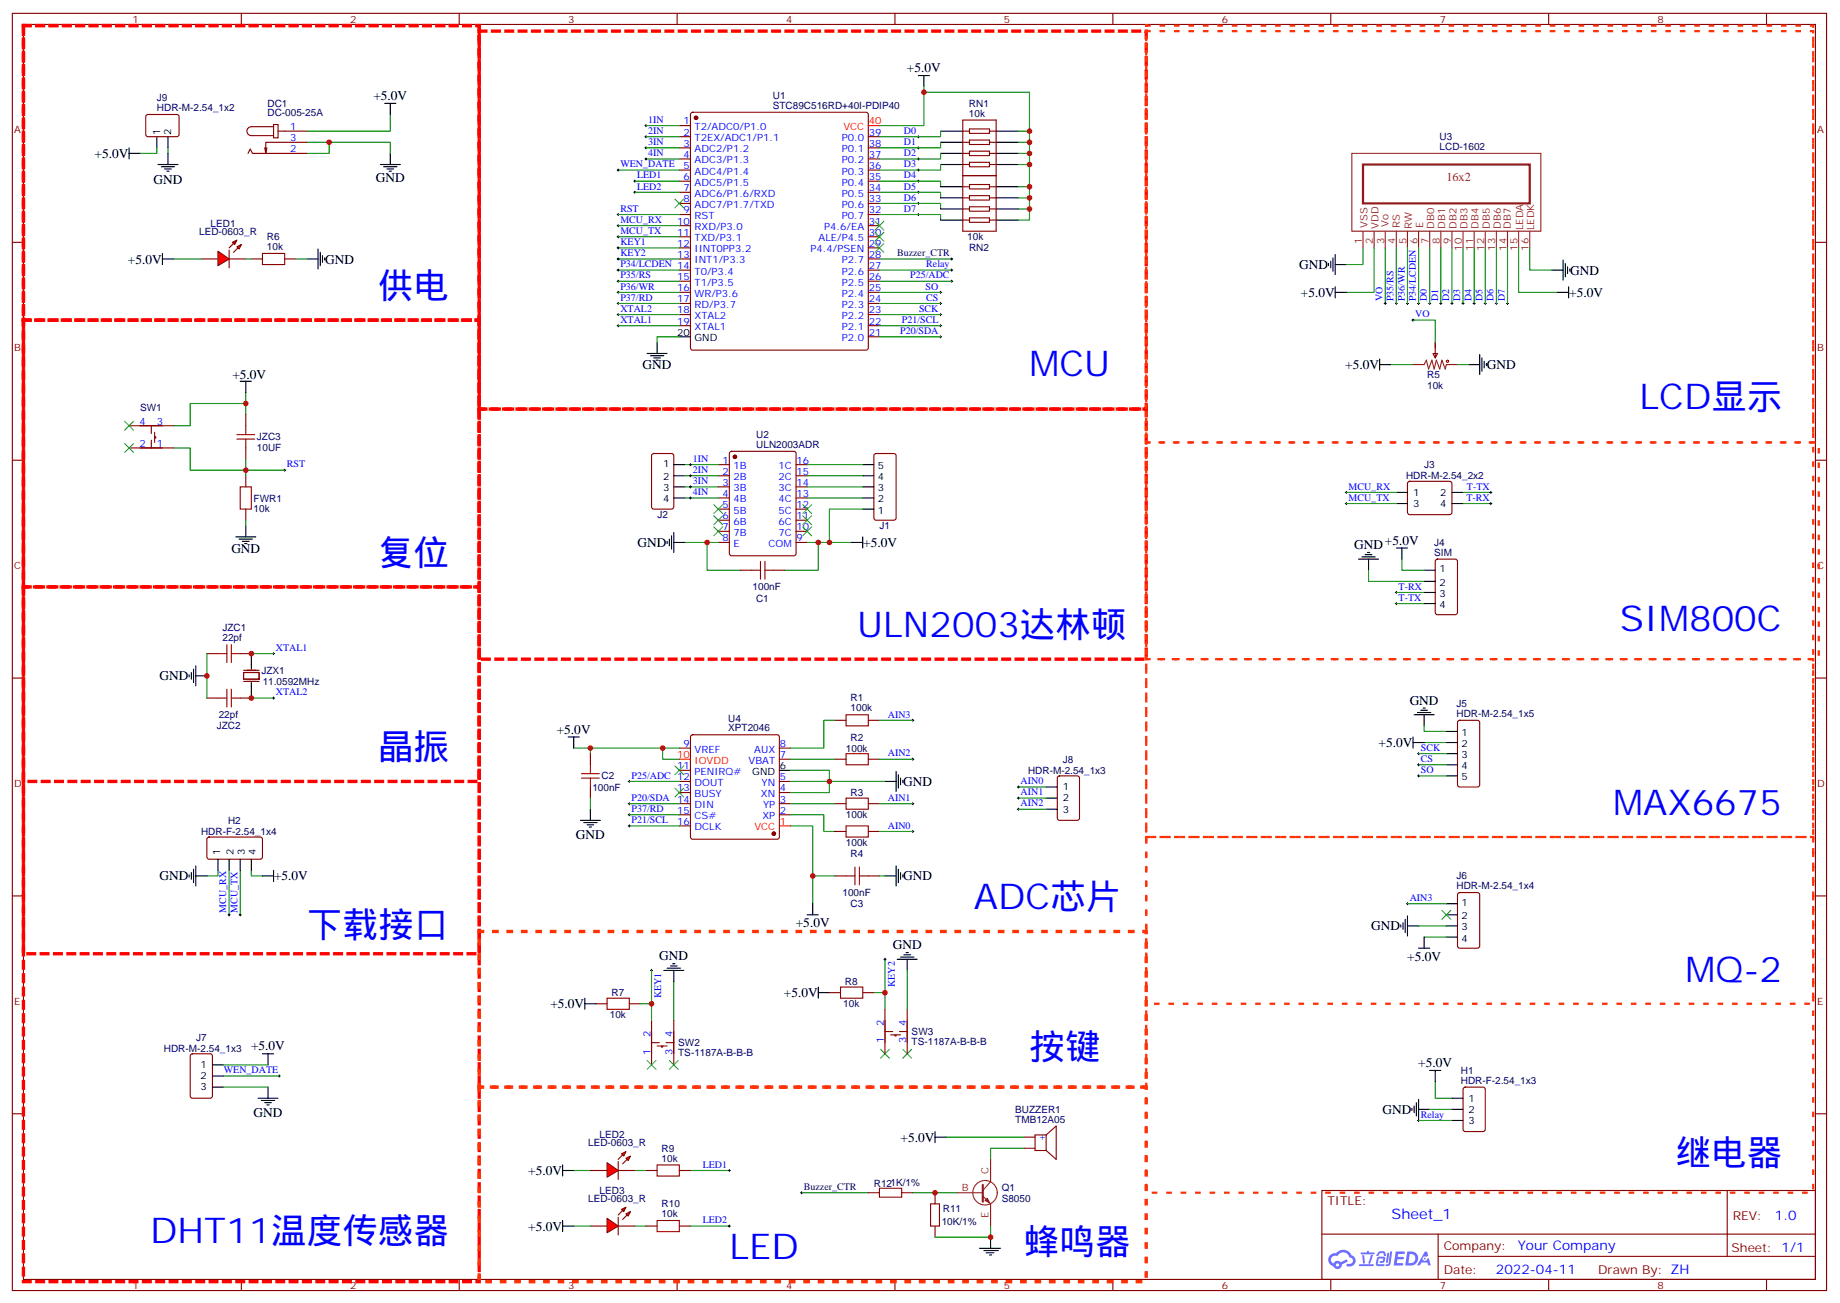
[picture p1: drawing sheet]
<svg xmlns="http://www.w3.org/2000/svg" width="584mm" height="414mm" viewBox="0 0 584 414" stroke-linecap="round" stroke-linejoin="round" font-family="sans-serif">
<g fill="none" stroke="#870000" stroke-width=".35">
<path d="M3.9 4.2h575.7v405.4h-575.7zM7.4 7.8h568.7v398.2h-568.7zM76.6 4.2v3.6M145.7 4.2v3.6M214.9 4.2v3.6M284 4.2v3.6M353.2 4.2v3.6M422.3 4.2v3.6M491.5 4.2v3.6M560.6 4.2v3.6M3.9 76.9h3.5M576.1 76.9h3.5"/>
<path d="M3.9 146h3.5M576.1 146h3.5M3.9 215.2h3.5M576.1 215.2h3.5M3.9 284.3h3.5M576.1 284.3h3.5M3.9 353.5h3.5M576.1 353.5h3.5M419.5 377.8h156.6v28.2h-156.6zM548.1 377.8v20.9M419.5 391.7h156.5M456.4 398.7h119.6"/>
<path d="M456.4 391.7v14.1M76.6 406v3.6M145.7 406v3.6M214.9 406v3.6M284 406v3.6M353.2 406v3.6M422.3 406v3.6M491.5 406v3.6M560.6 406v3.6"/>
</g>
<g fill="#5487ff">
<path d="M442.9 397.2h2.6l.3 .2-.1 .5-2 .1-.1 .9h1.6l.4 .4-.5 .4h-1.6l-.2 1.2h1.8l.2 .4-.2 .3h-2.8z"/>
<path d="M452.2 397.2h.7l.3 1.3-.6 .4a.74 .74 0 0 0-1.1 .3 .74 .74 0 0 0 .5 1 .74 .74 0 0 0 .9-.7l.5-.2 .6 2.3h-.8l-.2-.9h-1.9l-.5 .9h-.9z"/>
<path d="M440.3 397.6h.6l-.4 2.9a.31 .31 0 0 1-.4 .3 .31 .31 0 0 1-.3-.3z"/>
<path d="M441.2 397.1h.6l-.5 4a.89 .89 0 0 1-.7 .7 .89 .89 0 0 1-.9-.3l1-.5z"/>
<path d="M437.5 397.3l.7-.2 1.1 .1 .5 1.4h-.5l-.5-.9h-.8l-.6 .9h-.6z"/>
<path d="M437.2 399l1.8-.2a1.04 1.04 0 0 1 .6 1.1 1.04 1.04 0 0 1-.9 .9h-.6a.29 .29 0 0 1-.3-.3 .29 .29 0 0 1 .3-.3h.7l.2-.8h-1.5l-.3 1.8h1.9a.29 .29 0 0 1 .3 .4 .29 .29 0 0 1-.3 .2h-2l-.4-.3 .2-2.1z"/>
<path d="M431.3 401.2h4.4a.3 .3 0 0 1 .3 .3 .3 .3 0 0 1-.3 .3h-4.3z"/>
<path d="M435 398.3h.7a4 4 0 0 1-1.2 2.8l-.3-.3z"/>
<path d="M432.3 398.3h.6l.3 2.4-.3 .3-.3-.2z"/>
<path d="M431.8 397.5h1.9l.3-.5h.4v.5h1.5a.29 .29 0 0 1 .3 .3 .29 .29 0 0 1-.3 .3h-4z"/>
<path d="M446.6 397.2l-.6 4.4h1.4a2.27 2.27 0 0 0 2.6-2.2 2.27 2.27 0 0 0-2.7-2.2zM447.4 398a1.5 1.5 0 0 1 1.8 1.5 1.5 1.5 0 0 1-2 1.4h-.2z"/>
<path d="M422.1 398.3a2.09 2.09 0 0 0 1.1 3.6 1.37 1.37 0 0 0 1.5 .8 1.37 1.37 0 0 0 1.1-1.4l1.9-.9-.4-.7-1.8 .9a1.4 1.4 0 0 0-2.3 .4 1.32 1.32 0 0 1-.7-1.8 1.32 1.32 0 0 1 1.9-.5 2.02 2.02 0 0 1 2.1-1.2 2.02 2.02 0 0 1 1.8 1.6 1.09 1.09 0 0 1 1 1.3 1.09 1.09 0 0 1-1.5 .7 .41 .41 0 0 0-.5 .4 .41 .41 0 0 0 .3 .4 1.89 1.89 0 0 0 2.5-1.1 1.89 1.89 0 0 0-1.2-2.5 2.98 2.98 0 0 0-5-.6l-1 .2zM423.9 401.5a.55 .55 0 0 1 1.1 0 .55 .55 0 0 1-1.1 0z"/>
<circle cx="452.2" cy="399.4" r=".28"/>
</g>
<g fill="none" stroke="#008700" stroke-width=".35">
<path d="M123.9 36.3v5.3h-26.5M205 39.9h10.6M293.2 27.5v12.4h-14.1M293.2 29.3h33.5v12.3M49.8 46.9v1.8h-5.3M53.3 46.9v1.8M97.4 45.2h26.5v3.5M104.5 45.2v3.5h-7.1M196.2 54h19.4M205 50.4h10.6M205 46.9h10.6M205 43.4h10.6"/>
<path d="M279.1 57.5h19.4v1.8M298.5 52.2v1.8h-19.4M298.5 48.7v1.7h-19.4M298.5 45.2v1.7h-19.4M298.5 41.6v1.8h-19.4M323.2 41.6h3.5v28.2h-3.5M323.2 59.3h3.5M323.2 52.2h3.5M323.2 48.7h3.5M323.2 45.2h3.5M196.2 71.6h19.4M196.2 75.1h19.4"/>
<path d="M196.2 68.1h19.4M279.1 68.1h19.4v1.7M279.1 64.6h19.4v1.7M279.1 61h19.4v1.8M323.2 66.3h3.5M323.2 62.8h3.5M432.5 78.7v5.3h-5.3M436.1 78.7v14.1h-8.9M439.6 78.7v17.6M443.1 78.7v17.6M446.7 78.7v17.6M450.2 78.7v17.6"/>
<path d="M453.7 78.7v17.6M457.2 78.7v17.6M460.8 78.7v17.6M464.3 78.7v17.6M467.8 78.7v17.6M471.3 78.7v17.6M474.9 78.7v17.6M478.4 78.7v17.6M481.9 78.7v14.1h12.4M485.5 78.7v7h7M196.2 99.8h19.4M196.2 89.3h19.4"/>
<path d="M196.2 96.3h19.4M196.2 92.8h19.4M196.2 85.7h19.4M279.1 99.8h19.4M279.1 89.3h22.9M279.1 96.3h19.4M279.1 92.8h19.4M279.1 85.7h22.9M196.2 103.4h19.4M215.6 106.9h-7.1v1.8M279.1 103.4h19.4M279.1 106.9h19.4"/>
<path d="M441.4 115.7h7M448.4 101.6h7.1v7.1M462.5 115.7h3.6M78 128.1h-17.6v7h-5.3M78 124.5v7.1M55.1 142.2h5.3v7h17.6v-3.5M90.3 149.2h-12.3v1.8M217.3 158h10.6M217.3 154.5h10.6M217.3 151h10.6M217.3 147.5h10.6M256.2 158h17.6"/>
<path d="M256.2 154.5h17.6M256.2 151h17.6M256.2 147.5h17.6M427.2 156.3h15.9M427.2 159.8h15.9M464.3 156.3h8.8M464.3 159.8h8.8M78 165.1v1.8M217.3 172.2h10.6M224.4 172.2v8.8h10.6M256.2 172.2h14.1M259.7 172.2v8.8h-10.6"/>
<path d="M273.8 161.6h-10.6v10.6M444.9 177.4v3.6h7M434.3 181v3.5h17.6M443.1 188h8.8M443.1 191.6h8.8M65.7 207.4v14.1M79.8 207.4h7M79.8 221.5h7M182.1 237.4h33.5M187.4 237.4v1.8M210.3 237.4v3.5h5.3M265 228.6h-3.6v8.8h-10.5"/>
<path d="M279.1 228.6h10.6M450.2 239.2h8.8M451.9 230.4v1.7h7.1M451.9 235.7h7.1M187.4 253.3v3.5M199.7 248h15.9M199.7 255.1h15.9M199.7 258.6h15.9M250.9 244.5h12.3v3.5h-12.3M250.9 258.6h10.5v5.3h3.6M250.9 255.1h14.1M250.9 240.9h14.1"/>
<path d="M279.1 255.1h10.6M279.1 240.9h10.6M280.8 248h-17.6v3.5h-12.3M323.2 249.8h8.8M323.2 253.3h8.8M323.2 256.8h8.8M450.2 242.7h8.8M450.2 246.2h8.8M69.2 276.2v1.8h-3.5M72.7 276.2v14.1M76.2 276.2v14.1M79.8 276.2v1.8h3.5"/>
<path d="M199.7 262.1h15.9M250.9 262.1h7v24.7M257.9 278h7.1M279.1 263.9h10.6M279.1 278h1.7M446.7 286.8h12.3M450.2 293.9h8.8M451.9 297.4h7.1M70.9 338h14.2M70.9 345h14.2M70.9 341.5h17.7M450.2 355.6h10.6"/>
<path d="M453.7 352.1h7.1M455.5 343.3v5.2h5.3"/>
</g>
<g fill="none" stroke="#000" stroke-width=".35">
<path d="M122.1 32.8h3.5M123.9 32.8v3.5M291.4 24h3.6M293.2 24v3.5M41 48.7h3.5M41 46.9v3.5M49.8 43.4v3.5M50.1 52.2h6.4M51.2 52.9h4.2M52.2 53.6h2.2M53 54.3h.7M53.3 43.4v3.5"/>
<path d="M53.3 48.7v3.5M120.7 52.2h6.3M121.7 52.9h4.3M122.8 53.6h2.1M123.5 54.3h.7M123.9 48.7v3.5M298.5 41.6h7M298.5 45.2h7M298.5 48.7h7M298.5 52.2h7M298.5 59.3h7M316.1 41.6h7.1"/>
<path d="M316.1 45.2h7.1M316.1 48.7h7.1M316.1 52.2h7.1M316.1 59.3h7.1M298.5 62.8h7M298.5 66.3h7M298.5 69.8h7M316.1 62.8h7.1M316.1 66.3h7.1M316.1 69.8h7.1M421.6 83.6v.7M422.3 82.9v2.1"/>
<path d="M423 81.8v4.3M423.7 84h3.5M423.7 80.8v6.3M492.5 85.7h3.5M496 82.5v6.4M496.7 83.6v4.2M497.5 84.7v2.1M498.2 85.4v.7M205.4 112.2h6.3M206.4 112.9h4.2M207.5 113.6h2.1M208.2 114.3h.7"/>
<path d="M208.5 108.7v3.5M215.6 106.9h3.5M466.1 115.7h3.5M469.6 112.5v6.4M470.3 113.6v4.2M471 114.7v2.1M471.7 115.4v.7M76.2 121h3.6M78 121v3.5M213.8 158h3.5M213.8 154.5h3.5M213.8 151h3.5"/>
<path d="M213.8 147.5h3.5M273.8 158h3.5M273.8 154.5h3.5M273.8 151h3.5M273.8 147.5h3.5M443.1 156.3h3.6M443.1 159.8h3.6M460.8 156.3h3.5M460.8 159.8h3.5M74.8 170.4h6.4M75.9 171.1h4.2M76.9 171.8h2.2"/>
<path d="M77.6 172.5h.8M78 166.9v3.5M211.7 171.8v.7M212.4 171.1v2.1M213.1 170v4.3M213.8 172.2h3.5M213.8 169v6.3M273.8 161.6h3.5M431.1 177.4h6.4M432.2 176.7h4.2M433.2 176h2.2M434 175.3h.7"/>
<path d="M434.3 177.4v3.6M451.9 181h3.6M451.9 184.5h3.6M451.9 188h3.6M451.9 191.6h3.6M60 214.1v.7M60.7 213.4v2.1M61.4 212.4v4.2M62.1 211.3v6.4M62.1 214.5h3.6M79.8 207.4v5M79.8 216.6v4.9"/>
<path d="M448.8 226.8h6.3M449.8 226.1h4.3M450.9 225.4h2.1M451.6 224.7h.7M451.9 226.8v3.6M459 232.1h3.5M459 235.7h3.5M459 239.2h3.5M187.4 256.8v3.5M247.3 244.5h3.6M280.8 248h3.6M284.4 244.8v6.4"/>
<path d="M285.1 245.9v4.2M285.8 246.9v2.2M286.5 247.6v.8M332 256.8h3.5M332 249.8h3.5M332 253.3h3.5M459 242.7h3.5M459 246.2h3.5M60 277.6v.7M60.7 276.9v2.1M61.4 275.9v4.2M62.1 278h3.6"/>
<path d="M62.1 274.8v6.4M69.2 272.7v3.5M72.7 272.7v3.5M76.2 272.7v3.5M79.8 272.7v3.5M83.3 278h3.5M86.8 276.2v3.6M184.2 260.3h6.3M185.2 261.1h4.3M186.3 261.8h2.1M187 262.5h.7M280.8 278h3.6"/>
<path d="M284.4 274.8v6.4M285.1 275.9v4.2M285.8 276.9v2.1M286.5 277.6v.7M444.5 293.5v.7M445.2 292.8v2.1M445.9 291.7v4.3M446.7 293.9h3.5M446.7 290.7v6.3M459 286.8h3.5M459 290.3h3.5M459 293.9h3.5"/>
<path d="M459 297.4h3.5M67.4 338h3.5M67.4 345h3.5M67.4 341.5h3.5M81.9 348.5h6.3M82.9 349.2h4.3M84 350h2.1M84.7 350.7h.7M85.1 345v3.5M448.1 351.7v.7M448.8 351v2.1M449.5 350v4.2"/>
<path d="M450.2 352.1h3.5M450.2 348.9v6.3M460.8 348.5h3.5M460.8 355.6h3.5M460.8 352.1h3.5"/>
</g>
<g fill="none" stroke="#870000" stroke-width=".35">
<path d="M46.5 36.5l.5-.2 9.4 .1 .4 .6v6l-.7 .4-9.4-.1-.5-.6v-5.7zM86.8 39.5h1.4v4.2h-1.4zM215.6 39.9h3.5M219.3 35.8l.5-.2h55l.5 .2 .3 .5v74.1l-.3 .5-.5 .2h-55l-.5-.2-.2-.5v-74.1zM305.5 38.1h10.6v35.3h-10.6zM78.7 48.7l.7-1.4 .7 1.4h17.3M84.7 46.9l-.4 1.8M86.8 40.2h-7a1.41 1.41 0 0 0-1.4 1.4 1.41 1.41 0 0 0 1.4 1.4h7M88.2 41.6h9.2M97.4 45.2h-13.1v3.5l-.3-1.8M215.6 43.4h3.5M215.6 46.9h3.5"/>
<path d="M215.6 50.4h3.5M215.6 54h3.5M215.6 57.5h3.5M275.6 43.4h3.5M275.6 46.9h3.5M275.6 50.4h3.5M275.6 54h3.5M275.6 57.5h3.5M305.5 52.2h2.2M305.5 41.6h2.2M305.5 48.7h2.2M305.5 45.2h2.2"/>
<path d="M305.5 55.7h10.6M305.5 59.3h2.2M307.7 40.9h6.3v1.4h-6.3zM307.7 44.4h6.3v1.5h-6.3zM307.7 48h6.3v1.4h-6.3zM307.7 51.5h6.3v1.4h-6.3zM307.7 58.6h6.3v1.4h-6.3zM314 52.2h2.1M314 41.6h2.1M314 48.7h2.1M314 45.2h2.1M314 59.3h2.1"/>
<path d="M215.6 61h3.5M215.6 64.6h3.5M215.6 68.1h3.5M215.6 71.6h3.5M215.6 75.1h3.5M215.6 78.7h3.5M275.6 61h3.5M275.6 64.6h3.5M275.6 68.1h3.5M275.6 71.6h3.5M275.6 75.1h3.5M275.6 78.7h3.5"/>
<path d="M305.5 69.8h2.2M305.5 66.3h2.2M305.5 62.8h2.2M307.7 62.1h6.3v1.4h-6.3zM307.7 65.6h6.3v1.4h-6.3zM307.7 69.1h6.3v1.5h-6.3zM314 69.8h2.1M314 66.3h2.1M314 62.8h2.1M215.6 82.2h3.5M215.6 85.7h3.5M215.6 89.3h3.5"/>
<path d="M215.6 92.8h3.5M215.6 96.3h3.5M215.6 99.8h3.5M275.6 82.2h3.5M275.6 85.7h3.5M275.6 89.3h3.5M275.6 92.8h3.5M275.6 96.3h3.5M275.6 99.8h3.5M215.6 103.4h3.5M275.6 103.4h3.5M275.6 106.9h3.5"/>
<path d="M454.8 112.2h1.4l-.7 1.4zM455.5 108.7v4.9M78 151v3.5M207 144.1l.5-.2h5.6l.7 .5v16.5l-.4 .6-5.9 .1-.7-.5v-16.5zM227.9 147.5h3.6M227.9 151h3.6M227.9 154.5h3.6M227.9 158h3.6M231.7 143.4l.5-.2h19.7l.7 .5v32l-.4 .6-20 .1-.7-.5v-32zM252.6 147.5h3.6M252.6 151h3.6M252.6 154.5h3.6"/>
<path d="M252.6 158h3.6M277.6 144.1l.4-.2h5.7l.6 .5 .1 20-.5 .6-5.9 .1-.6-.5-.1-20zM446.9 153l.5-.2h12.7l.5 .2 .2 .5-.1 9.4-.6 .4h-13l-.4-.7v-9.1zM78 161.6v3.5M227.9 161.6h3.6M227.9 165.1h3.6M227.9 168.6h3.6M227.9 172.2h3.6M252.6 161.6h3.6M252.6 165.1h3.6M252.6 168.6h3.6M252.6 172.2h3.6"/>
<path d="M455.7 177.7l.5-.3h5.6l.7 .5v16.5l-.4 .6-5.9 .1-.7-.5v-16.4zM235 181h3.5M245.6 181h3.5M65.7 207.4h3.5M76.2 207.4h3.6M77.3 213.4h4.9v2.1h-4.9zM77.3 212.7h4.9M77.3 216.3h4.9M65.7 221.5h3.5M76.2 221.5h3.6M187.4 239.2v3.5M215.6 237.4h3.5"/>
<path d="M219.3 233.4l.5-.2h26.8l.5 .2 .2 .5v31.7l-.2 .5-.5 .2h-26.8l-.5-.2-.2-.5v-31.7zM247.3 237.4h3.6M265 228.6h3.5M275.6 228.6h3.5M462.8 228.8l.4-.2h5.7l.6 .4 .1 20.1-.5 .6-5.9 .1-.6-.5-.1-20zM187.4 249.8v3.5M215.6 258.6h3.5M215.6 255.1h3.5M215.6 251.5h3.5M215.6 248h3.5M215.6 244.5h3.5M247.3 258.6h3.6"/>
<path d="M247.3 255.1h3.6M247.3 251.5h3.6M247.3 248h3.6M247.3 240.9h3.6M265 255.1h3.5M265 240.9h3.5M275.6 255.1h3.5M275.6 240.9h3.5M335.8 246.4l.4-.2h5.7l.6 .5 .1 12.9-.5 .7h-5.9l-.6-.4-.1-13zM65.9 265.8l.5-.2 16.5 .1 .4 .6-.1 6-.6 .4-16.5-.1-.4-.6v-5.7zM215.6 262.1h3.5M265 263.9h3.5"/>
<path d="M265 278h3.5M275.6 263.9h3.5M275.6 278h3.5M462.8 283.5l.4-.2h5.7l.6 .4 .1 16.5-.5 .7h-5.9l-.6-.4-.1-16.5zM60.6 334.6l.5-.2h5.6l.7 .5v12.9l-.4 .7h-5.9l-.7-.4v-13zM464.5 345.2l.5-.2h5.6l.7 .4v13l-.4 .7h-5.9l-.7-.4v-13z"/>
</g>
<g fill="none" stroke="#a10000" stroke-width=".35">
<path d="M76.2 154.5h3.6v7.1h-3.6zM241.3 178.2v5.6M242.7 178.2v5.6M238.5 181h2.8M242.7 181h2.9M69.2 207.4h2.8M72 204.6v5.7M72 218.7v5.7M73.4 207.4h2.8M73.4 204.6v5.7M73.4 218.7v5.7M69.2 221.5h2.8"/>
<path d="M73.4 221.5h2.8M268.5 239.2h7.1v3.5h-7.1zM268.5 226.8h7.1v3.6h-7.1zM184.5 246.9h5.7M184.5 245.5h5.7M187.4 242.7v2.8M187.4 246.9v2.9M268.5 253.3h7.1v3.5h-7.1zM268.5 262.1h7.1v3.5h-7.1zM268.5 278h2.8M271.3 275.2v5.6M272.7 278h2.9"/>
<path d="M272.7 275.2v5.6"/>
<circle cx="459.4" cy="114.7" r=".35"/>
</g>
<g fill="none" stroke="#000" stroke-width=".32">
<path d="M204.6 39.9h.8M205 39.5v.7M195.8 54h.7M196.2 53.6v.7M204.6 43.4h.8M204.6 46.9h.8M204.6 50.4h.8M205 43v.7M205 46.6v.7M205 50.1v.7M291.1 43.4h.7M291.1 46.9h.7"/>
<path d="M291.1 50.4h.7M291.1 54h.7M291.1 57.5h.7M291.4 43v.7M291.4 46.6v.7M291.4 50.1v.7M291.4 53.6v.7M291.4 57.1v.8M195.8 68.1h.7M195.8 71.6h.7M195.8 75.1h.7M196.2 67.7v.7"/>
<path d="M196.2 71.3v.7M196.2 74.8v.7M291.1 61h.7M291.1 64.6h.7M291.1 68.1h.7M291.4 60.7v.7M291.4 64.2v.7M291.4 67.7v.7M195.8 99.8h.7M195.8 89.3h.7M195.8 96.3h.7M195.8 92.8h.7"/>
<path d="M195.8 85.7h.7M196.2 85.4v.7M196.2 88.9v.7M196.2 92.4v.7M196.2 96v.7M196.2 99.5v.7M298.1 99.8h.7M298.1 96.3h.7M298.1 92.8h.7M298.5 92.4v.7M298.5 96v.7M298.5 99.5v.7"/>
<path d="M301.7 89.3h.7M301.7 85.7h.7M302 85.4v.7M302 88.9v.7M439.2 96.3h.7M439.6 96v.7M442.8 96.3h.7M443.1 96v.7M446.3 96.3h.7M446.7 96v.7M449.8 96.3h.7M450.2 96v.7"/>
<path d="M453.4 96.3h.7M453.7 96v.7M456.9 96.3h.7M457.2 96v.7M460.4 96.3h.7M460.8 96v.7M463.9 96.3h.7M464.3 96v.7M467.5 96.3h.7M467.8 96v.7M471 96.3h.7M471.3 96v.7"/>
<path d="M474.5 96.3h.7M474.9 96v.7M478 96.3h.8M478.4 96v.7M195.8 103.4h.7M196.2 103v.7M298.1 103.4h.7M298.1 106.9h.7M298.5 103v.7M298.5 106.5v.7M448.1 101.6h.7M448.4 101.2v.8"/>
<path d="M90 149.2h.7M90.3 148.9v.7M218.8 147.5h.7M218.8 151h.7M218.8 154.5h.7M218.8 158h.7M219.1 147.1v.7M219.1 150.6v.7M219.1 154.2v.7M219.1 157.7v.7M426.9 156.3h.7M426.9 159.8h.7"/>
<path d="M427.2 155.9v.7M427.2 159.5v.7M472.8 159.8h.7M473.1 159.5v.7M442.8 188h.7M442.8 191.6h.7M443.1 187.7v.7M443.1 191.2v.7M86.5 207.4h.7M86.8 207.1v.7M86.5 221.5h.7M86.8 221.2v.7"/>
<path d="M289.3 228.6h.7M289.7 228.2v.8M449.8 239.2h.7M450.2 238.8v.7M199.4 248h.7M199.4 255.1h.7M199.4 258.6h.7M199.7 247.6v.8M199.7 254.7v.7M199.7 258.2v.7M289.3 240.9h.7M289.3 255.1h.7"/>
<path d="M289.7 240.6v.7M289.7 254.7v.7M322.8 249.8h.7M322.8 256.8h.7M322.8 253.3h.7M323.2 249.4v.7M323.2 252.9v.7M323.2 256.5v.7M449.8 242.7h.7M449.8 246.2h.7M450.2 242.4v.7M450.2 245.9v.7"/>
<path d="M199.4 262.1h.7M199.7 261.8v.7M289.3 263.9h.7M289.7 263.5v.7M72.4 290.3h.7M72.7 290v.7M75.9 290.3h.7M76.2 290v.7M446.3 286.8h.7M446.7 286.5v.7M88.2 341.5h.7M88.6 341.1v.7"/>
<path d="M449.8 355.6h.7M450.2 355.2v.8"/>
</g>
<g fill="#870000" stroke="#870000" stroke-width=".35">
<circle cx="233.2" cy="145" r=".53"/>
<circle cx="245.6" cy="264.6" r=".53"/>
<circle cx="220.9" cy="37.4" r=".53"/>
</g>
<path d="M275.6 39.9h3.5M215.6 240.9h3.5M247.3 262.1h3.6" fill="none" stroke="#f00" stroke-width=".35"/>
<g fill="none" stroke="#8c2424" stroke-width=".35">
<path d="M429 48.7h60v24.7h-60zM432.5 73.4v5.3M436.1 73.4v5.3M439.6 73.4v5.3M443.1 73.4v5.3M446.7 73.4v5.3M450.2 73.4v5.3M453.7 73.4v5.3M457.2 73.4v5.3M460.8 73.4v5.3M464.3 73.4v5.3M467.8 73.4v5.3"/>
<path d="M471.3 73.4v5.3M474.9 73.4v5.3M478.4 73.4v5.3M481.9 73.4v5.3M485.5 73.4v5.3M448.4 115.7h3.5l.7-1.4 .8 2.8 1-2.8 .7 2.8 .7-2.8 1.1 2.8 .7-2.8 1 2.8 .4-1.4h3.5"/>
</g>
<path d="M432.5 52.2h53v12.4h-53z" fill="none" stroke="#8c2424" stroke-width=".71"/>
<g fill="none" stroke="#3c3" stroke-width=".35">
<path d="M277.7 77.3l2.8 2.8M277.7 70.2l2.8 2.8M277.7 73.7l2.8 2.9M280.5 77.3l-2.8 2.8M280.5 70.2l-2.8 2.8M280.5 73.7l-2.8 2.9M226.5 167.2l2.8 2.8M226.5 163.7l2.8 2.8M226.5 160.2l2.8 2.8M229.3 167.2l-2.8 2.8M229.3 163.7l-2.8 2.8M229.3 160.2l-2.8 2.8"/>
<path d="M254.7 160.2l2.9 2.8M254.7 163.7l2.9 2.8M254.7 167.2l2.9 2.8M257.6 160.2l-2.9 2.8M257.6 163.7l-2.9 2.8M257.6 167.2l-2.9 2.8M214.2 243.1l2.8 2.8M214.2 250.1l2.8 2.8M217 243.1l-2.8 2.8M217 250.1l-2.8 2.8M457.6 288.9l2.8 2.8M460.4 288.9l-2.8 2.8"/>
</g>
<g fill="#f00" stroke="#870000" stroke-width=".35">
<path d="M69.2 79.7l3.5 2.5-3.5 2.1z"/>
<path d="M72.7 79.4v5.6z"/>
</g>
<g fill="#870000" stroke="#870000" stroke-width=".35">
<path d="M72.7 78.7l1.4-1.4z"/>
<path d="M74.1 80.1l1.4-1.4z"/>
</g>
<g fill="#f00" stroke="#870000" stroke-width=".35">
<path d="M73.8 76.9l1.4-.7-.7 1.4z"/>
<path d="M75.2 78.3l1.4-.7-.7 1.4z"/>
</g>
<g fill="none" stroke="#870000" stroke-width=".35">
<path d="M63.9 82.2h5.3M72.7 82.2h5.3M79.8 82.2h3.5M90.3 82.2h3.6M41 135.1h14.1M48 135.1v2.5M48 139.7v2.5M49.1 138.6h.3v.4h-.3M49.1 137.2v3.2M78 131.6v3.5M41 142.2h14.1M78 142.2v3.5"/>
<path d="M189.1 318.6h3.6M199.7 318.6h3.5M263.2 315h3.5M273.8 315h3.5M206.8 323.8v14.2M206.8 330.9h2.4M208.5 332h3.2M209.9 332v.3h.4v-.3M211.3 330.9h2.5M213.8 323.8v14.2M280.8 320.3v14.1M280.8 327.4h2.5"/>
<path d="M282.6 328.4h3.2M284 328.4v.4h.4v-.4M285.4 327.4h2.5M287.9 320.3v14.1M205 371.5h3.5M215.6 371.5h3.5"/>
</g>
<g fill="none" stroke="#008700" stroke-width=".35">
<path d="M201.5 57.5h14.1M196.2 78.7h19.4M201.5 61h14.1M55.1 82.2h8.8M78 82.2h1.8M93.9 82.2h3.5M196.2 82.2h19.4M203.2 318.6h3.6M206.8 308v15.8M213.8 311.5v12.3M277.3 315h3.5M280.8 304.4v15.9"/>
<path d="M287.9 308v12.3M182.1 371.5h5.3M201.5 371.5h3.5M219.1 371.5h12.4"/>
</g>
<path d="M83.3 80.4h7v3.6h-7zM75.2 139.3h5.6M75.2 137.9h5.6M78 135.1v2.8M78 139.3v2.9M192.7 316.8h7v3.5h-7zM266.7 313.3h7.1v3.5h-7.1zM208.5 369.7h7.1v3.5h-7.1z" fill="none" stroke="#a10000" stroke-width=".35"/>
<g fill="none" stroke="#000" stroke-width=".35">
<path d="M100.9 79v6.4M51.5 82.2h3.6M51.5 80.4v3.6M97.4 82.2h3.5M101.6 80.1v4.2M102.3 81.1v2.2M103 81.8v.7M423.7 92.8h3.5M423.7 91v3.5M494.3 92.8h3.5M497.8 91v3.5M437.8 115.7h3.6"/>
<path d="M437.8 113.9v3.6M270.3 172.2h3.5M273.8 170.4v3.5M443.1 173.9h3.6M444.9 173.9v3.5M180.3 233.9h3.5M182.1 233.9v3.5M448.4 235.7h3.5M448.4 233.9v3.5M256.2 290.3h3.5M257.9 286.8v3.5M451.9 297.4v3.5"/>
<path d="M185.6 318.6h3.5M185.6 316.8v3.5M210.6 308h6.4M211.7 307.3h4.2M212.8 306.6h2.1M213.5 305.9h.7M213.8 308v3.5M259.7 315h3.5M259.7 313.3v3.5M284.7 304.4h6.4M285.8 303.7h4.2M286.8 303h2.2"/>
<path d="M287.5 302.3h.8M287.9 304.4v3.6M450.2 300.9h3.5M83.3 334.4h3.5M85.1 334.4v3.6M453.7 339.7h3.5M455.5 339.7v3.6"/>
</g>
<path d="M7.4 8.1h144.7v398.7h-144.7zM7.4 8.1h144.7v93.5h-144.7zM152.1 9.9h211.6v119.9h-211.6zM7.4 101.6h144.7v201.1h-144.7zM7.4 101.6h144.7v84.7h-144.7zM152.1 129.8h211.6v79.4h-211.6zM7.4 186.3h144.7v61.7h-144.7z" fill="none" stroke="#f00" stroke-width="1.1" stroke-dasharray="2.1 2.1"/>
<path d="M363.7 9.9h211.7v368.6h-211.7zM363.7 8.1h211.7v132.3h-211.7zM363.7 140.4h213.5v68.8h-213.5zM363.7 209.2h211.7v56.4h-211.7zM363.7 265.6h211.7v53h-211.7z" fill="none" stroke="#f30" stroke-width=".71" stroke-dasharray="1.1 3.5"/>
<path d="M39.5 133.7l2.9 2.8M42.4 133.7l-2.9 2.8M39.5 140.8l2.9 2.8M42.4 140.8l-2.9 2.8M205.4 336.5l2.8 2.9M208.2 336.5l-2.8 2.9M212.4 336.5l2.8 2.9M215.2 336.5l-2.8 2.9M279.4 333l2.9 2.8M282.3 333l-2.9 2.8M286.5 333l2.8 2.8M289.3 333l-2.8 2.8" fill="none" stroke="#3c3" stroke-width=".35"/>
<g fill="none" stroke="#000" stroke-width=".32">
<path d="M201.1 57.5h.7M201.5 57.1v.8M195.8 78.7h.7M196.2 78.3v.7M201.1 61h.7M201.5 60.7v.7M195.8 82.2h.7M196.2 81.8v.7M472.8 156.3h.7M473.1 155.9v.7M206.4 308h.7M206.8 307.6v.7"/>
<path d="M280.5 304.4h.7M280.8 304.1v.7"/>
</g>
<g fill="#f00" stroke="#870000" stroke-width=".35">
<path d="M192.7 369l3.5 2.5-3.5 2.1z"/>
<path d="M196.2 368.7v5.6z"/>
</g>
<g fill="#870000" stroke="#870000" stroke-width=".35">
<path d="M196.2 367.9l1.4-1.4z"/>
<path d="M197.6 369.4l1.4-1.5z"/>
</g>
<g fill="#f00" stroke="#870000" stroke-width=".35">
<path d="M197.2 366.2l1.4-.7-.7 1.4z"/>
<path d="M198.6 367.6l1.5-.7-.7 1.4z"/>
</g>
<path d="M187.4 371.5h5.3M196.2 371.5h5.3" fill="none" stroke="#870000" stroke-width=".35"/>
<g fill="#f00" stroke="#870000" stroke-width=".35">
<path d="M192.7 386.6l3.5 2.5-3.5 2.1z"/>
<path d="M196.2 386.3v5.6z"/>
</g>
<g fill="#870000" stroke="#870000" stroke-width=".35">
<path d="M196.2 385.6l1.4-1.4z"/>
<path d="M197.6 387l1.4-1.4z"/>
</g>
<g fill="#f00" stroke="#870000" stroke-width=".35">
<path d="M197.2 383.8l1.4-.7-.7 1.4z"/>
<path d="M198.6 385.2l1.5-.7-.7 1.4z"/>
</g>
<g fill="none" stroke="#870000" stroke-width=".35">
<path d="M275.6 378.5h3.5M286.1 378.5h3.6M296.7 378.5v3.6M324.9 360.9h3.6M324.9 364.4h3.6M332 360.2l3.2-2.8v10.5l-3.2-2.8M332 360.2v4.9M332 360.2h-3.5v4.9h3.5M187.4 389.1h5.3M196.2 389.1h5.3M205 389.1h3.5M215.6 389.1h3.5"/>
<path d="M296.7 389.1v3.5"/>
</g>
<path d="M279.1 82.2h22.9M254.4 378.5h21.2M289.7 378.5h14.1M300.2 360.9h24.7M324.9 364.4h-10.5v3.5M182.1 389.1h5.3M201.5 389.1h3.5M219.1 389.1h12.4M314.4 389.1v3.5h-17.7" fill="none" stroke="#008700" stroke-width=".35"/>
<path d="M279.1 377.1h7v2.8h-7zM208.5 387.3h7.1v3.6h-7.1zM295.3 382.1h2.8v7h-2.8z" fill="none" stroke="#a10000" stroke-width=".35"/>
<path d="M301.7 82.2h.7M302 81.8v.7M231.1 371.5h.7M231.5 371.1v.7M254 378.5h.7M254.4 378.2v.7M231.1 389.1h.7M231.5 388.8v.7" fill="none" stroke="#000" stroke-width=".32"/>
<path d="M296.7 359.1v3.6M178.5 371.5h3.6M178.5 369.7v3.5M296.7 360.9h3.5M178.5 387.3v3.6M178.5 389.1h3.6M310.8 396.2h6.7M312.2 396.9h4.6M312.9 397.6h2.5M314 398.3h.7M314.4 392.6v3.6" fill="none" stroke="#000" stroke-width=".35"/>
<g fill="none" stroke="#8c2424" stroke-width=".35">
<path d="M303.8 378.5h8.1M311.9 379.6l2.5 2.5v7M314.4 367.9v7.1l-2.5 2.8"/>
<circle cx="312.6" cy="378.5" r="3.9"/>
</g>
<path d="M311.9 376.1v5.3" fill="none" stroke="#8c2424" stroke-width=".71"/>
<path d="M313.3 380.3l.7 1.4-1.4-.7z" fill="#8c2424" stroke="#8c2424" stroke-width=".35"/>
<path d="M214.2 63.1l2.8 2.9M217 63.1l-2.8 2.9" fill="none" stroke="#3c3" stroke-width=".35"/>
<path d="M152.1 295.6h211.6v49.4h-211.6zM152.1 345h211.6v61.8h-211.6z" fill="none" stroke="#f30" stroke-width="1.1" stroke-dasharray="1.1 3.5"/>
<g fill="#c00">
<circle cx="78" cy="128.1" r=".88"/>
<circle cx="78" cy="149.2" r=".88"/>
<circle cx="65.7" cy="214.5" r=".88"/>
<circle cx="79.8" cy="221.5" r=".88"/>
<circle cx="79.8" cy="207.4" r=".88"/>
<circle cx="263.2" cy="172.2" r=".88"/>
<circle cx="224.4" cy="172.2" r=".88"/>
<circle cx="259.7" cy="172.2" r=".88"/>
<circle cx="263.2" cy="248" r=".88"/>
<circle cx="210.3" cy="237.4" r=".88"/>
<circle cx="187.4" cy="237.4" r=".88"/>
<circle cx="257.9" cy="278" r=".88"/>
<circle cx="326.7" cy="66.3" r=".88"/>
<circle cx="326.7" cy="62.8" r=".88"/>
<circle cx="326.7" cy="59.3" r=".88"/>
<circle cx="326.7" cy="52.2" r=".88"/>
<circle cx="326.7" cy="48.7" r=".88"/>
<circle cx="326.7" cy="45.2" r=".88"/>
<circle cx="293.2" cy="29.3" r=".88"/>
<circle cx="326.7" cy="41.6" r=".88"/>
<circle cx="104.5" cy="45.2" r=".88"/>
<circle cx="206.8" cy="318.6" r=".88"/>
<circle cx="280.8" cy="315" r=".88"/>
<circle cx="296.7" cy="378.5" r=".88"/>
<circle cx="314.4" cy="392.6" r=".88"/>
</g>
<g font-size="11.3" fill="#00f">
<text x="120" y="94.5">供电</text>
<text x="326.7" y="119.2">MCU</text>
<text x="520.3" y="129.8">LCD显示</text>
<text x="120" y="179.2">复位</text>
<text x="272" y="202.1">ULN2003达林顿</text>
<text x="514.1" y="200.4">SIM800C</text>
<text x="120" y="240.9">晶振</text>
<text x="511.9" y="258.6">MAX6675</text>
<text x="309.1" y="288.6">ADC芯片</text>
<text x="97.4" y="297.4">下载接口</text>
<text x="534.9" y="311.5">MQ-2</text>
<text x="326.7" y="336.2">按键</text>
<text x="531.7" y="369.7">继电器</text>
<text x="47.6" y="394.4">DHT11温度传感器</text>
<text x="231.5" y="399.7">LED</text>
<text x="324.9" y="397.9">蜂鸣器</text>
</g>
<text font-size="4.6" fill="#00f" x="441.6" y="386.9">Sheet_1</text>
<g font-size="4.2">
<text x="287.8" y="22.9">+5.0V</text>
<text x="118.5" y="31.7">+5.0V</text>
<text x="30" y="50.1">+5.0V</text>
<text x="48.7" y="58.3">GND</text>
<text x="119.3" y="57.9">GND</text>
<text x="40.6" y="83.6">+5.0V</text>
<text x="103.2" y="83.6">GND</text>
<text x="412.3" y="85.4">GND</text>
<text x="498.3" y="87.2">GND</text>
<text x="412.8" y="94.2">+5.0V</text>
<text x="498" y="94.2">+5.0V</text>
<text x="203.9" y="117.1">GND</text>
<text x="426.9" y="117.1">+5.0V</text>
<text x="471.9" y="117.1">GND</text>
<text x="73.8" y="120.3">+5.0V</text>
<text x="202.4" y="173.6">GND</text>
<text x="274" y="173.6">+5.0V</text>
<text x="439.5" y="172.9">+5.0V</text>
<text x="73.4" y="175.4">GND</text>
<text x="429.7" y="174.2">GND</text>
<text x="50.7" y="215.9">GND</text>
<text x="447.4" y="223.7">GND</text>
<text x="176.7" y="232.8">+5.0V</text>
<text x="437.5" y="237.1">+5.0V</text>
<text x="286.7" y="249.4">GND</text>
<text x="182.8" y="266.4">GND</text>
<text x="50.7" y="279.4">GND</text>
<text x="87" y="279.4">+5.0V</text>
<text x="286.7" y="279.4">GND</text>
<text x="252.5" y="294.3">+5.0V</text>
<text x="435.2" y="295.3">GND</text>
<text x="209.2" y="304.8">GND</text>
<text x="283.3" y="301.2">GND</text>
<text x="446.6" y="304.9">+5.0V</text>
<text x="248.8" y="316.5">+5.0V</text>
<text x="174.7" y="320">+5.0V</text>
<text x="79.7" y="333.4">+5.0V</text>
<text x="450.1" y="338.7">+5.0V</text>
<text x="438.7" y="353.5">GND</text>
<text x="80.5" y="354.6">GND</text>
<text x="285.8" y="362.3">+5.0V</text>
<text x="167.6" y="372.9">+5.0V</text>
<text x="167.6" y="390.6">+5.0V</text>
</g>
<g font-size="4.2" fill="#00f">
<text x="563.3" y="387.1">1.0</text>
<text x="481.7" y="396.6">Your Company</text>
<text x="474.7" y="404.5">2022-04-11</text>
</g>
<text font-size="3.9" fill="#8d2323" x="459" y="57.5">16x2</text>
<g font-size="3.9" fill="#800">
<text x="421.3" y="382.4">TITLE:</text>
<text x="549.9" y="387.1">REV:</text>
<text x="458.2" y="396.6">Company:</text>
<text x="549.5" y="397.2">Sheet: 1/1</text>
<text x="458.2" y="404.3">Date:</text>
<text x="507.2" y="404.4">Drawn By: ZH</text>
</g>
<g font-size="3.2" fill="#800">
<text x="42" y="7.2">1</text>
<text x="111.2" y="7.2">2</text>
<text x="180.3" y="7.2">3</text>
<text x="249.4" y="7.2">4</text>
<text x="318.6" y="7.2">5</text>
<text x="387.7" y="7.2">6</text>
<text x="456.9" y="7.2">7</text>
<text x="526" y="7.2">8</text>
<text x="4.4" y="42.3">A</text>
<text x="576.7" y="42.3">A</text>
<text x="4.4" y="111.5">B</text>
<text x="576.7" y="111.5">B</text>
<text x="4.4" y="180.6">C</text>
<text x="576.7" y="180.6">C</text>
<text x="4.4" y="249.8">D</text>
<text x="576.7" y="249.8">D</text>
<text x="4.4" y="318.9">E</text>
<text x="576.7" y="318.9">E</text>
<text x="42" y="409">1</text>
<text x="111.2" y="409">2</text>
<text x="180.3" y="409">3</text>
<text x="249.4" y="409">4</text>
<text x="318.6" y="409">5</text>
<text x="387.7" y="409">6</text>
<text x="456.9" y="409">7</text>
<text x="526" y="409">8</text>
</g>
<g font-size="3.2" fill="#000080">
<text x="49.8" y="35.3">HDR-M-2.54_1x2</text>
<text x="49.8" y="32.2">J9</text>
<text x="84.9" y="33.8">DC1</text>
<text x="245.2" y="34.6">STC89C516RD+40I-PDIP40</text>
<text x="245.2" y="31.4">U1</text>
<text x="307.5" y="33.9">RN1</text>
<text x="84.9" y="36.9">DC-005-25A</text>
<text x="307.5" y="37">10k</text>
<text x="456.8" y="47.6">LCD-1602</text>
<text x="456.8" y="44.4">U3</text>
<text x="66.8" y="72">LED1</text>
<text x="63.2" y="74.5">LED-0603_R</text>
<text x="84.7" y="76.2">R6</text>
<text x="306.9" y="76.3">10k</text>
<text x="84.7" y="79.4">10k</text>
<text x="284.7" y="81.3">Buzzer_CTR</text>
<text x="307.5" y="79.8">RN2</text>
<text x="452.9" y="119.9">R5</text>
<text x="452.9" y="123.3">10k</text>
<text x="44.4" y="130.5">SW1</text>
<text x="81.5" y="143">10UF</text>
<text x="81.5" y="139.8">JZC3</text>
<text x="240" y="142.2">ULN2003ADR</text>
<text x="240" y="138.9">U2</text>
<text x="452" y="148.5">J3</text>
<text x="446.2" y="152.1">HDR-M-2.54_2x2</text>
<text x="80.5" y="159.2">FWR1</text>
<text x="80.5" y="162.4">10k</text>
<text x="208.7" y="164.5">J2</text>
<text x="279.1" y="168">J1</text>
<text x="455.1" y="173.2">J4</text>
<text x="455.1" y="176.4">SIM</text>
<text x="238.8" y="187.4">100nF</text>
<text x="239.9" y="190.9">C1</text>
<text x="70.6" y="203.6">22pf</text>
<text x="70.6" y="200.3">JZC1</text>
<text x="83" y="213.9">JZX1</text>
<text x="83.4" y="217.4">11.0592MHz</text>
<text x="69.4" y="228">22pf</text>
<text x="269.9" y="225.8">100k</text>
<text x="269.9" y="222.6">R1</text>
<text x="462.2" y="227.5">HDR-M-2.54_1x5</text>
<text x="462.2" y="224.4">J5</text>
<text x="68.8" y="231.5">JZC2</text>
<text x="231.1" y="232.1">XPT2046</text>
<text x="231.1" y="229">U4</text>
<text x="268.5" y="238.5">100k</text>
<text x="269.9" y="235">R2</text>
<text x="326.2" y="245.6">HDR-M-2.54_1x3</text>
<text x="337.3" y="242.1">J8</text>
<text x="188" y="250.9">100nF</text>
<text x="190.9" y="247.4">C2</text>
<text x="269.9" y="252.7">R3</text>
<text x="72.4" y="261.4">H2</text>
<text x="268.5" y="259.7">100k</text>
<text x="63.8" y="265">HDR-F-2.54_1x4</text>
<text x="268.4" y="268.5">100k</text>
<text x="269.9" y="272.1">R4</text>
<text x="462.2" y="279.1">J6</text>
<text x="267.4" y="284.5">100nF</text>
<text x="269.9" y="288">C3</text>
<text x="462.2" y="282.2">HDR-M-2.54_1x4</text>
<text x="194.1" y="316.2">R7</text>
<text x="268.2" y="312.6">R8</text>
<text x="193.5" y="323.2">10k</text>
<text x="267.6" y="319.7">10k</text>
<text x="289.3" y="328.5">SW3</text>
<text x="52" y="333.8">HDR-M-2.54_1x3</text>
<text x="62.3" y="330.3">J7</text>
<text x="215.2" y="335.2">TS-1187A-B-B-B</text>
<text x="215.2" y="332">SW2</text>
<text x="289.3" y="331.7">TS-1187A-B-B-B</text>
<text x="463.6" y="340.8">H1</text>
<text x="463.6" y="344">HDR-F-2.54_1x3</text>
<text x="322.2" y="353.1">BUZZER1</text>
<text x="322.2" y="356.3">TMB12A05</text>
<text x="186.7" y="363.8">LED-0603_R</text>
<text x="190.3" y="361.2">LED2</text>
<text x="210" y="365.5">R9</text>
<text x="209.9" y="368.7">10k</text>
<text x="255.1" y="377.6">Buzzer_CTR</text>
<text x="277.3" y="376.6">R121K/1%</text>
<text x="186.7" y="381.4">LED-0603_R</text>
<text x="190.3" y="378.9">LED3</text>
<text x="210" y="383.1">R10</text>
<text x="317.9" y="381.5">S8050</text>
<text x="317.9" y="378">Q1</text>
<text x="209.9" y="386.3">10k</text>
<text x="298.8" y="388.8">10K/1%</text>
<text x="299.2" y="384.6">R11</text>
</g>
<g font-size="3.2" fill="#00f">
<text x="92.1" y="41.3">1</text>
<text x="205.7" y="39">1IN</text>
<text x="216.9" y="39.5">1</text>
<text x="220.4" y="41.3">T2/ADC0/P1.0</text>
<text x="92.1" y="44.8">3</text>
<text x="205.7" y="42.5">2IN</text>
<text x="205.7" y="46">3IN</text>
<text x="216.9" y="43">2</text>
<text x="216.9" y="46.6">3</text>
<text x="220.4" y="44.8">T2EX/ADC1/P1.1</text>
<text x="267.2" y="44.8">P0.0</text>
<text x="275.7" y="46.6">38</text>
<text x="275.7" y="43">39</text>
<text x="286.9" y="42.5">D0</text>
<text x="286.9" y="46">D1</text>
<text x="92.1" y="48.3">2</text>
<text x="196.9" y="53.1">WEN_DATE</text>
<text x="205.7" y="49.6">4IN</text>
<text x="216.9" y="50.1">4</text>
<text x="216.9" y="53.6">5</text>
<text x="220.4" y="48.3">ADC2/P1.2</text>
<text x="220.4" y="51.9">ADC3/P1.3</text>
<text x="267.2" y="51.9">P0.2</text>
<text x="267.2" y="48.3">P0.1</text>
<text x="275.7" y="53.6">36</text>
<text x="275.7" y="50.1">37</text>
<text x="286.9" y="49.6">D2</text>
<text x="286.9" y="53.1">D3</text>
<text x="202.2" y="56.6">LED1</text>
<text x="216.9" y="57.1">6</text>
<text x="220.4" y="55.4">ADC4/P1.4</text>
<text x="220.4" y="58.9">ADC5/P1.5</text>
<text x="267.2" y="58.9">P0.4</text>
<text x="267.2" y="55.4">P0.3</text>
<text x="275.7" y="57.1">35</text>
<text x="286.9" y="56.6">D4</text>
<text x="202.2" y="60.1">LED2</text>
<text x="216.9" y="60.7">7</text>
<text x="216.9" y="64.2">8</text>
<text x="220.4" y="62.4">ADC6/P1.6/RXD</text>
<text x="220.4" y="66">ADC7/P1.7/TXD</text>
<text x="267.2" y="66">P0.6</text>
<text x="267.2" y="62.4">P0.5</text>
<text x="275.7" y="64.2">33</text>
<text x="275.7" y="60.7">34</text>
<text x="286.9" y="60.1">D5</text>
<text x="286.9" y="63.7">D6</text>
<text x="196.9" y="70.7">MCU_RX</text>
<text x="196.9" y="67.2">RST</text>
<text x="214.9" y="71.3">10</text>
<text x="216.9" y="67.7">9</text>
<text x="220.4" y="69.5">RST</text>
<text x="267.2" y="69.5">P0.7</text>
<text x="275.7" y="71.3">31</text>
<text x="275.7" y="67.7">32</text>
<text x="286.9" y="67.2">D7</text>
<text x="196.9" y="74.3">MCU_TX</text>
<text x="196.9" y="77.8">KEY1</text>
<text x="214.9" y="74.8">11</text>
<text x="220.4" y="73">RXD/P3.0</text>
<text x="220.4" y="76.6">TXD/P3.1</text>
<text x="259.8" y="76.6">ALE/P4.5</text>
<text x="261.5" y="73">P4.6/EA</text>
<text x="275.7" y="74.8">30</text>
<text x="196.9" y="81.3">KEY2</text>
<text x="214.9" y="78.3">12</text>
<text x="214.9" y="81.8">13</text>
<text x="220.4" y="80.1">IINT0PP3.2</text>
<text x="220.4" y="83.6">INT1/P3.3</text>
<text x="257.2" y="80.1">P4.4/PSEN</text>
<text x="267.2" y="83.6">P2.7</text>
<text x="275.7" y="81.8">28</text>
<text x="275.7" y="78.3">29</text>
<text x="196.9" y="88.4">P35/RS</text>
<text x="196.9" y="84.8">P34/LCDEN 14</text>
<text x="214.9" y="88.9">15</text>
<text x="220.4" y="87.1">T0/P3.4</text>
<text x="267.2" y="87.1">P2.6</text>
<text x="275.7" y="88.9">26</text>
<text x="275.7" y="85.4">27</text>
<text x="288.8" y="88.4">P25/ADC</text>
<text x="293.9" y="84.8">Relay</text>
<text x="196.9" y="95.4">P37/RD</text>
<text x="196.9" y="91.9">P36/WR</text>
<text x="214.9" y="92.4">16</text>
<text x="214.9" y="96">17</text>
<text x="220.4" y="90.7">T1/P3.5</text>
<text x="220.4" y="94.2">WR/P3.6</text>
<text x="267.2" y="94.2">P2.4</text>
<text x="267.2" y="90.7">P2.5</text>
<text x="275.7" y="96">24</text>
<text x="275.7" y="92.4">25</text>
<text x="293.7" y="91.9">SO</text>
<text x="293.9" y="95.4">CS</text>
<text x="438.7" y="95.6" transform="rotate(-90 438.7 95.6)">VO</text>
<text x="442.2" y="95.6" transform="rotate(-90 442.2 95.6)">P35/RS</text>
<text x="445.8" y="95.6" transform="rotate(-90 445.8 95.6)">P36/WR</text>
<text x="449.3" y="95.6" transform="rotate(-90 449.3 95.6)">P34/LCDEN 6</text>
<text x="452.8" y="95.6" transform="rotate(-90 452.8 95.6)">D0</text>
<text x="456.4" y="95.6" transform="rotate(-90 456.4 95.6)">D1</text>
<text x="459.9" y="95.6" transform="rotate(-90 459.9 95.6)">D2</text>
<text x="463.4" y="95.6" transform="rotate(-90 463.4 95.6)">D3</text>
<text x="466.9" y="95.6" transform="rotate(-90 466.9 95.6)">D4</text>
<text x="470.5" y="95.6" transform="rotate(-90 470.5 95.6)">D5</text>
<text x="474" y="95.6" transform="rotate(-90 474 95.6)">D6</text>
<text x="477.5" y="95.6" transform="rotate(-90 477.5 95.6)">D7</text>
<text x="196.9" y="99">XTAL2</text>
<text x="214.9" y="99.5">18</text>
<text x="220.4" y="97.7">RD/P3.7</text>
<text x="220.4" y="101.2">XTAL2</text>
<text x="267.2" y="101.2">P2.2</text>
<text x="267.2" y="97.7">P2.3</text>
<text x="275.7" y="99.5">23</text>
<text x="291.7" y="99">SCK</text>
<text x="449.1" y="100.7">VO</text>
<text x="196.9" y="102.5">XTAL1</text>
<text x="214.9" y="103">19</text>
<text x="220.4" y="104.8">XTAL1</text>
<text x="267.2" y="104.8">P2.1</text>
<text x="275.7" y="106.5">21</text>
<text x="275.7" y="103">22</text>
<text x="285.7" y="106">P20/SDA</text>
<text x="286.2" y="102.5">P21/SCL</text>
<text x="267.2" y="108.3">P2.0</text>
<text x="44.2" y="134.8">4</text>
<text x="49.8" y="134.8">3</text>
<text x="44.2" y="141.8">2</text>
<text x="49.8" y="141.8">1</text>
<text x="91.1" y="148.3">RST</text>
<text x="219.8" y="146.6">1IN</text>
<text x="229.3" y="147.1">1</text>
<text x="232.8" y="148.9">1B</text>
<text x="247.1" y="148.9">1C</text>
<text x="252.8" y="147.1">16</text>
<text x="219.8" y="150.1">2IN</text>
<text x="219.8" y="153.6">3IN</text>
<text x="229.3" y="150.6">2</text>
<text x="229.3" y="154.2">3</text>
<text x="232.8" y="152.4">2B</text>
<text x="232.8" y="155.9">3B</text>
<text x="247.1" y="155.9">3C</text>
<text x="247.1" y="152.4">2C</text>
<text x="252.8" y="154.2">14</text>
<text x="252.8" y="150.6">15</text>
<text x="428" y="155.4">MCU_RX</text>
<text x="465.5" y="155.4">T-TX</text>
<text x="219.8" y="157.2">4IN</text>
<text x="229.3" y="157.7">4</text>
<text x="229.3" y="161.2">5</text>
<text x="232.8" y="159.5">4B</text>
<text x="247.1" y="159.5">4C</text>
<text x="252.8" y="161.2">12</text>
<text x="252.8" y="157.7">13</text>
<text x="428" y="158.9">MCU_TX</text>
<text x="465.4" y="158.9">T-RX</text>
<text x="229.3" y="164.7">6</text>
<text x="232.8" y="163">5B</text>
<text x="232.8" y="166.5">6B</text>
<text x="247.1" y="166.5">6C</text>
<text x="247.1" y="163">5C</text>
<text x="252.8" y="164.7">11</text>
<text x="229.3" y="168.3">7</text>
<text x="229.3" y="171.8">8</text>
<text x="232.8" y="170">7B</text>
<text x="232.8" y="173.6">E</text>
<text x="243.9" y="173.6">COM</text>
<text x="247.1" y="170">7C</text>
<text x="252.8" y="171.8">9</text>
<text x="252.8" y="168.3">10</text>
<text x="443.8" y="187.1">T-RX</text>
<text x="443.8" y="190.7">T-TX</text>
<text x="87.5" y="206.6">XTAL1</text>
<text x="87.5" y="220.7">XTAL2</text>
<text x="281.8" y="227.7">AIN3</text>
<text x="216.9" y="237.1">9</text>
<text x="220.4" y="238.8">VREF</text>
<text x="239.4" y="238.8">AUX</text>
<text x="247.5" y="237.1">8</text>
<text x="450.9" y="238.3">SCK</text>
<text x="214.9" y="244.1">11</text>
<text x="220.4" y="245.9">PENIRQ#</text>
<text x="237.6" y="242.4">VBAT</text>
<text x="247.5" y="240.6">7</text>
<text x="281.8" y="240.1">AIN2</text>
<text x="450.9" y="241.8">CS</text>
<text x="450.9" y="245.4">SO</text>
<text x="200.4" y="247.1">P25/ADC 12</text>
<text x="214.9" y="251.2">13</text>
<text x="220.4" y="249.4">DOUT</text>
<text x="241.7" y="249.4">YN</text>
<text x="247.5" y="251.2">4</text>
<text x="247.5" y="247.6">5</text>
<text x="323.9" y="248.9">AIN0</text>
<text x="200.4" y="254.2">P20/SDA</text>
<text x="200.4" y="257.7">P37/RD</text>
<text x="214.9" y="254.7">14</text>
<text x="220.4" y="252.9">BUSY</text>
<text x="220.4" y="256.5">DIN</text>
<text x="241.5" y="252.9">XN</text>
<text x="242.2" y="256.5">YP</text>
<text x="247.5" y="254.7">3</text>
<text x="281.8" y="254.2">AIN1</text>
<text x="323.9" y="255.9">AIN2</text>
<text x="323.9" y="252.4">AIN1</text>
<text x="200.4" y="261.2">P21/SCL</text>
<text x="214.9" y="258.2">15</text>
<text x="214.9" y="261.8">16</text>
<text x="220.4" y="260">CS#</text>
<text x="220.4" y="263.5">DCLK</text>
<text x="241.9" y="260">XP</text>
<text x="247.5" y="258.2">2</text>
<text x="281.8" y="263">AIN0</text>
<text x="447.4" y="285.9">AIN3</text>
<text x="71.8" y="289.6" transform="rotate(-90 71.8 289.6)">MCU_RX</text>
<text x="75.4" y="289.6" transform="rotate(-90 75.4 289.6)">MCU_TX</text>
<text x="209.9" y="316.8" transform="rotate(-90 209.9 316.8)">KEY1</text>
<text x="284" y="313.2" transform="rotate(-90 284 313.2)">KEY2</text>
<text x="206.4" y="329.1" transform="rotate(-90 206.4 329.1)">2</text>
<text x="213.5" y="329.1" transform="rotate(-90 213.5 329.1)">4</text>
<text x="280.5" y="325.6" transform="rotate(-90 280.5 325.6)">2</text>
<text x="287.5" y="325.6" transform="rotate(-90 287.5 325.6)">4</text>
<text x="206.4" y="334.7" transform="rotate(-90 206.4 334.7)">1</text>
<text x="213.5" y="334.7" transform="rotate(-90 213.5 334.7)">3</text>
<text x="280.5" y="331.2" transform="rotate(-90 280.5 331.2)">1</text>
<text x="287.5" y="331.2" transform="rotate(-90 287.5 331.2)">3</text>
<text x="71" y="340.6">WEN_DATE</text>
<text x="450.9" y="354.7">Relay</text>
<text x="329.5" y="361.9">+</text>
<text x="223" y="370.6">LED1</text>
<text x="223" y="388.2">LED2</text>
</g>
<g font-size="3.2" fill="#f00">
<text x="267.6" y="41.3">VCC</text>
<text x="275.7" y="39.5">40</text>
<text x="214.9" y="240.6">10</text>
<text x="220.4" y="242.4">IOVDD</text>
<text x="239.4" y="263.5">VCC</text>
<text x="247.5" y="261.8">1</text>
</g>
<g font-size="3.2">
<text x="50.8" y="42.7" transform="rotate(-90 50.8 42.7)">1</text>
<text x="54.4" y="42.7" transform="rotate(-90 54.4 42.7)">2</text>
<text x="214.9" y="106.5">20</text>
<text x="220.4" y="108.3">GND</text>
<text x="210.5" y="148.2">1</text>
<text x="278.6" y="148.9">5</text>
<text x="210.5" y="152.4">2</text>
<text x="210.5" y="155.9">3</text>
<text x="278.6" y="155.9">3</text>
<text x="278.6" y="152.4">4</text>
<text x="210.5" y="159.5">4</text>
<text x="278.6" y="159.5">2</text>
<text x="448.4" y="157.3">1</text>
<text x="448.4" y="160.9">3</text>
<text x="457" y="157.3">2</text>
<text x="457" y="160.9">4</text>
<text x="278.6" y="163">1</text>
<text x="456.8" y="181.7">1</text>
<text x="456.8" y="185.9">2</text>
<text x="456.8" y="189.4">3</text>
<text x="456.8" y="193">4</text>
<text x="463.8" y="233.5">1</text>
<text x="463.8" y="237.1">2</text>
<text x="238.7" y="245.9">GND</text>
<text x="247.5" y="244.1">6</text>
<text x="463.8" y="240.6">3</text>
<text x="463.8" y="244.1">4</text>
<text x="337.3" y="250.8">1</text>
<text x="463.8" y="247.6">5</text>
<text x="337.3" y="257.9">3</text>
<text x="337.3" y="254.4">2</text>
<text x="69.9" y="271.4" transform="rotate(-90 69.9 271.4)">1</text>
<text x="74.1" y="271.4" transform="rotate(-90 74.1 271.4)">2</text>
<text x="77.6" y="271.4" transform="rotate(-90 77.6 271.4)">3</text>
<text x="81.2" y="271.4" transform="rotate(-90 81.2 271.4)">4</text>
<text x="463.8" y="287.5">1</text>
<text x="463.8" y="291.7">2</text>
<text x="463.8" y="295.3">3</text>
<text x="463.8" y="298.8">4</text>
<text x="63.6" y="339">1</text>
<text x="63.6" y="346.1">3</text>
<text x="63.6" y="342.5">2</text>
<text x="466.1" y="349.6">1</text>
<text x="466.1" y="353.1">2</text>
<text x="466.1" y="356.7">3</text>
</g>
<g font-size="3.2" fill="#8d2323">
<text x="440.7" y="72" transform="rotate(-90 440.7 72)">Vo</text>
<text x="432.2" y="77.5" transform="rotate(-90 432.2 77.5)">1</text>
<text x="434" y="72.3" transform="rotate(-90 434 72.3)">VSS</text>
<text x="435.7" y="77.5" transform="rotate(-90 435.7 77.5)">2</text>
<text x="437.5" y="72.7" transform="rotate(-90 437.5 72.7)">VDD</text>
<text x="439.2" y="77.5" transform="rotate(-90 439.2 77.5)">3</text>
<text x="442.8" y="77.5" transform="rotate(-90 442.8 77.5)">4</text>
<text x="444.2" y="72.3" transform="rotate(-90 444.2 72.3)">RS</text>
<text x="446.3" y="77.5" transform="rotate(-90 446.3 77.5)">5</text>
<text x="448.1" y="72.7" transform="rotate(-90 448.1 72.7)">RW</text>
<text x="451.6" y="72.3" transform="rotate(-90 451.6 72.3)">E</text>
<text x="453.4" y="77.5" transform="rotate(-90 453.4 77.5)">7</text>
<text x="455.1" y="72.7" transform="rotate(-90 455.1 72.7)">DB0</text>
<text x="456.9" y="77.5" transform="rotate(-90 456.9 77.5)">8</text>
<text x="458.6" y="72.7" transform="rotate(-90 458.6 72.7)">DB1</text>
<text x="460.4" y="77.5" transform="rotate(-90 460.4 77.5)">9</text>
<text x="462.2" y="72.7" transform="rotate(-90 462.2 72.7)">DB2</text>
<text x="465.7" y="72.7" transform="rotate(-90 465.7 72.7)">DB3</text>
<text x="469.2" y="72.7" transform="rotate(-90 469.2 72.7)">DB4</text>
<text x="472.8" y="72.7" transform="rotate(-90 472.8 72.7)">DB5</text>
<text x="476.3" y="72.7" transform="rotate(-90 476.3 72.7)">DB6</text>
<text x="479.5" y="72.7" transform="rotate(-90 479.5 72.7)">DB7</text>
<text x="483.3" y="73" transform="rotate(-90 483.3 73)">LEDA</text>
<text x="486.9" y="73" transform="rotate(-90 486.9 73)">LEDK</text>
<text x="463.9" y="79.5" transform="rotate(-90 463.9 79.5)">10</text>
<text x="467.5" y="79.5" transform="rotate(-90 467.5 79.5)">11</text>
<text x="471" y="79.5" transform="rotate(-90 471 79.5)">12</text>
<text x="474.5" y="79.5" transform="rotate(-90 474.5 79.5)">13</text>
<text x="478" y="79.5" transform="rotate(-90 478 79.5)">14</text>
<text x="481.6" y="79.5" transform="rotate(-90 481.6 79.5)">15</text>
<text x="485.1" y="79.5" transform="rotate(-90 485.1 79.5)">16</text>
<text x="305.2" y="377.8">B</text>
<text x="313.7" y="372.6" transform="rotate(-90 313.7 372.6)">C</text>
<text x="313.7" y="386.6" transform="rotate(-90 313.7 386.6)">E</text>
</g>
</svg>
